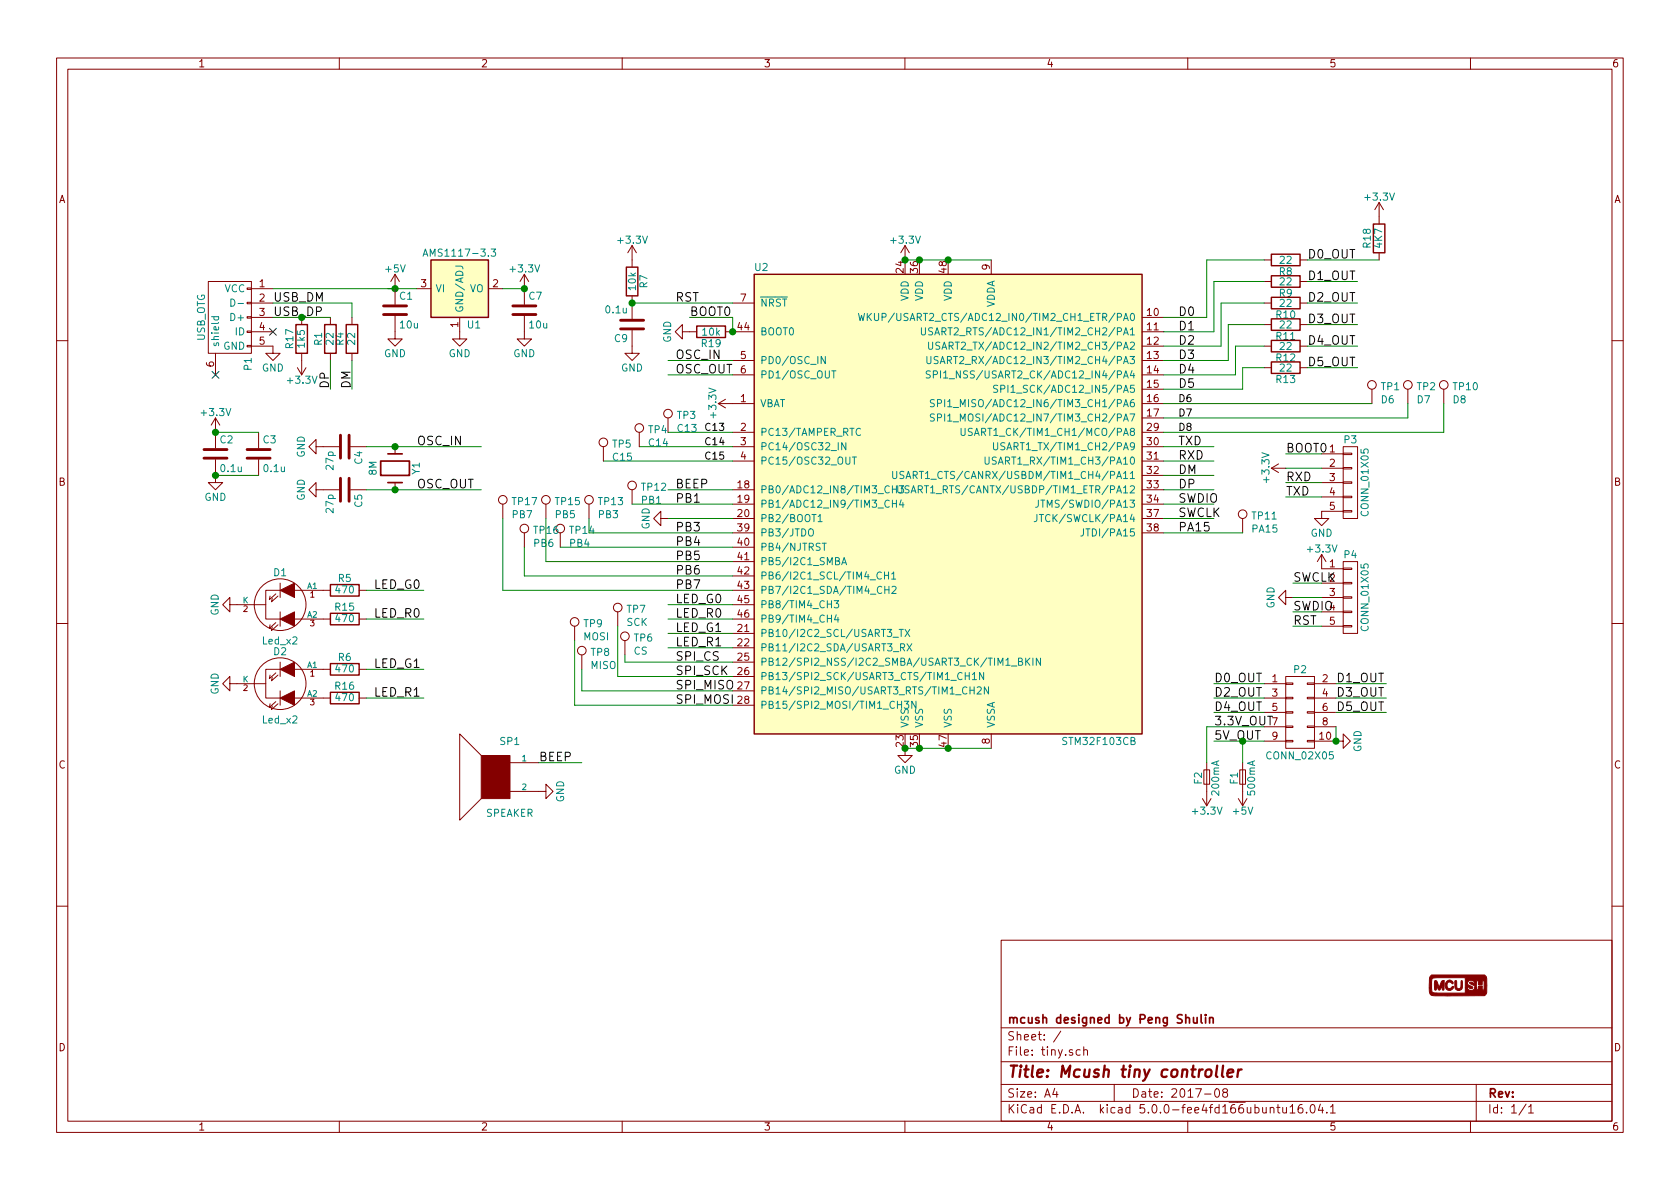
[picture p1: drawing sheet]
<svg xmlns="http://www.w3.org/2000/svg" width="297mm" height="210mm" viewBox="0 0 297 210" stroke-linecap="round" stroke-linejoin="round" font-family="sans-serif">
<g fill="none" stroke="#840000" stroke-width=".18">
<path d="M10 10.3h277v189.9h-277zM12 12.2h273v186.1h-273zM60 10.3v1.9M110 10.3v1.9M160 10.3v1.9M210 10.3v1.9M260 10.3v1.9M243.8 35.8v3.8M243.8 35.8l-.7 1.3M243.8 35.8l.8 1.3M36.8 49.8h7.6v12.7h-7.6zM43.7 50.9h.7v.3h-.7z"/>
<path d="M43.7 53.5h.7v.2h-.7zM43.7 56h.7v.3h-.7zM43.7 58.5h.7v.3h-.7zM44.4 56.1h3.9M44.4 58.7h3.9M44.4 53.6h3.9M44.4 51h3.9M53.3 56.1v1.3M58.4 56.1v1.3M62.2 56.1v1.3M69.8 55.9v4h1.3l-1.3 1.3-1.2-1.3h1.2M69.8 48.5v5.3"/>
<path d="M69.8 48.5l-.7 1.3M69.8 48.5l.8 1.3M73.7 51h2.5M81.3 56.1v3.8h1.2l-1.2 1.3-1.3-1.3h1.3M86.4 51h2.5M92.7 55.9v4h1.3l-1.3 1.3-1.3-1.3h1.3M92.7 48.5l-.8 1.3M92.7 48.5v5.3M92.7 48.5l.8 1.3M111.8 58.4v4.1h1.2l-1.2 1.2-1.3-1.2h1.3M111.8 43.4v3.8M111.8 52.3v4.1"/>
<path d="M111.8 43.4l-.8 1.3M111.8 43.4l.7 1.3M120.6 58.7v-1.3l-1.2 1.3 1.2 1.2v-1.2h2.6M128.3 58.7h5M129.5 53.6h3.8M160 43.4v2.6M160 43.4l-.7 1.3M160 43.4l.8 1.3M175.3 46v2.5M201.9 56.1h3.8M201.9 58.7h3.8M223.5 53.6h1.3"/>
<path d="M223.5 46h1.3M223.5 49.8h1.3M223.5 57.4h1.3M229.9 53.6h1.2M229.9 46h1.2M229.9 49.8h1.2M229.9 57.4h1.2M243.8 44.7v1.3M10 60.2h2M38.1 62.5v3.8M38.1 73.9v5.3M38.1 73.9l-.8 1.3"/>
<path d="M38.1 73.9l.8 1.3M43.7 61.1h.7v.2h-.7zM44.4 61.2h3.9v1.3h1.2l-1.2 1.2-1.3-1.2h1.3M45.7 76.4v2.8M52.6 65l.7 1.3M53.3 62.5v3.8M54.1 65l-.8 1.3M55.9 79v-1.3l-1.3 1.3 1.3 1.3v-1.3h4M58.4 62.5v1.2M62 79h2.8M62.2 62.5v1.2M69.8 79v1.3"/>
<path d="M106.7 79v2.5M113 76.4v2.6M118.1 73.9v2.5M127 71.4h6.3M127 71.4l1.3 .7M128.3 70.6l-1.3 .8M129.5 63.7h3.8M129.5 66.3h3.8M129.5 76.4h3.8M129.5 79h3.8M201.9 71.4h3.8M201.9 61.2h3.8"/>
<path d="M201.9 63.7h3.8M201.9 66.3h3.8M201.9 68.8h3.8M201.9 73.9h3.8M201.9 76.4h3.8M201.9 79h3.8M223.5 61.2h1.3M223.5 65h1.3M229.9 61.2h1.2M229.9 65h1.2M237.5 79h2.5v12.7h-2.5zM242.6 68.8v2.6"/>
<path d="M248.9 68.8v2.6M255.3 68.8v2.6M285 60.2h2M38.1 81.3v4h1.3l-1.3 1.3-1.3-1.3h1.3M45.7 81.3v2.8M55.9 86.6v-1.3l-1.3 1.3 1.3 1.3v-1.3h4M62 86.6h2.8M69.8 85.3v1.3M88.9 89.1v2.6M92.7 94.2v2.6M96.5 89.1v2.6M99.1 94.2v2.6"/>
<path d="M104.1 89.1v2.6M111.8 86.6v2.5M116.8 91.7v-1.3l-1.2 1.3 1.2 1.3v-1.3h1.3M129.5 86.6h3.8M129.5 89.1h3.8M129.5 91.7h3.8M129.5 81.5h3.8M129.5 94.2h3.8M129.5 96.8h3.8M129.5 99.3h3.8M201.9 86.6h3.8M201.9 89.1h3.8"/>
<path d="M201.9 91.7h3.8M201.9 81.5h3.8M201.9 84.1h3.8M201.9 94.2h3.8M219.7 91.7v2.5M224.8 82.8h2.5M224.8 82.8l1.3 .8M226.1 82l-1.3 .8M233.7 98v2.6h3.8M233.7 98l-.8 1.3M233.7 98l.7 1.3M233.7 80.3h3.8"/>
<path d="M233.7 82.8h3.8M233.7 85.3h3.8M233.7 87.9h3.8M237.5 99.3h2.5v12.7h-2.5zM237.5 90.3h1.5v.2h-1.5zM237.5 87.8h1.5v.2h-1.5zM237.5 85.2h1.5v.3h-1.5zM237.5 82.7h1.5v.2h-1.5zM237.5 80.1h1.5v.3h-1.5zM237.5 90.4h-3.8v1.3h1.2l-1.2 1.3-1.3-1.3h1.3M10 110.3h2M40.6 106.9v-1.2l-1.2 1.2 1.2 1.3v-1.3h6.4"/>
<path d="M48.8 110.1l-1.2 1 .2-.6M48.8 105l-1.2 1 .2-.6M48.8 119l-1.2 1 .2-.6M49.1 110.5l-1.1 1 .1-.6M49.1 105.4l-1.1 1 .1-.6M49.1 119.4l-1.1 1 .1-.6M49.5 104.4h-2.5v5.1h2.5M49.5 118.4h-2.5v5h2.5M49.5 103.1v2.6M49.5 108.2v2.5M49.5 117.1v2.5M52.1 104.4h6.3"/>
<path d="M52.1 109.5h6.3M52.1 118.4h6.3M63.5 104.4h1.3M63.5 109.5h1.3M63.5 118.4h1.3M101.6 110.7v2.6M102.9 115.8v2.6M109.2 108.2v2.5M110.5 113.3v2.5M129.5 112h3.8M129.5 114.5h3.8M129.5 117.1h3.8"/>
<path d="M129.5 119.6h3.8M129.5 101.8h3.8M129.5 104.4h3.8M129.5 106.9h3.8M129.5 109.5h3.8M227.3 119.6h5.1v12.7h-5.1zM227.3 105.7v-1.3l-1.2 1.3 1.2 1.2v-1.2h1.3M233.7 103.1h3.8M233.7 105.7h3.8M233.7 108.2h3.8M233.7 110.7h3.8M237.5 110.6h1.5v.3h-1.5z"/>
<path d="M237.5 108.1h1.5v.2h-1.5zM237.5 105.5h1.5v.3h-1.5zM237.5 103h1.5v.2h-1.5zM237.5 100.5h1.5v.2h-1.5zM285 110.3h2M40.6 120.9v-1.3l-1.2 1.3 1.2 1.3v-1.3h6.4M48.8 124.1l-1.2 1 .2-.6M49.1 124.5l-1.1 1 .1-.7M49.5 122.2v2.5M52.1 123.4h6.3M63.5 123.4h1.3M85.1 133.6l-3.8-3.8v15.2l3.8-3.8"/>
<path d="M90.2 139.9h6.3v-1.2l1.3 1.2-1.3 1.3v-1.3M90.2 134.9h5M129.5 122.2h3.8M129.5 124.7h3.8M160 132.3v1.3h1.3l-1.3 1.3-1.3-1.3h1.3M175.3 129.8v2.5M212.9 136.1h1v2.6h-1zM213.4 134.9v7.6M219.2 136.1h1v2.6h-1zM219.7 134.9v7.6M223.5 120.9h3.8M223.5 131.1h3.8"/>
<path d="M223.5 123.4h3.8M223.5 126h3.8M223.5 128.5h3.8M227.3 130.9h1.3v.3h-1.3zM227.3 128.4h1.3v.2h-1.3zM227.3 125.9h1.3v.2h-1.3zM227.3 123.3h1.3v.3h-1.3zM227.3 120.8h1.3v.2h-1.3zM231.1 130.9h1.3v.3h-1.3zM231.1 128.4h1.3v.2h-1.3zM231.1 125.9h1.3v.2h-1.3zM231.1 123.3h1.3v.3h-1.3z"/>
<path d="M231.1 120.8h1.3v.2h-1.3zM232.4 131.1h5.1v-1.3l1.3 1.3-1.3 1.2v-1.2M232.4 120.9h3.8M232.4 123.4h3.8M232.4 126h3.8M232.4 128.5h3.8M212.6 141.2l.8 1.3M214.1 141.2l-.7 1.3M218.9 141.2l.8 1.3M220.5 141.2l-.8 1.3M10 160.2h2M177 166.3h108v32h-108z"/>
<path d="M285 160.2h2M60 198.3v1.9M110 198.3v1.9M160 198.3v1.9M177 194.8h108M177 191.8h108M177 187.8h108M177 181.8h108M186.5 192.5l-.4 1h1M186.8 193v1M187.6 182.3l-1.3 2M191 185.7l-.4-.1-.3 .3v.6l.3 .1 .4-.1"/>
<path d="M191.6 185.7h.1a.37 .37 0 0 1 .6 .1v.8M191.6 185.1v1.5M197 191.8v3M210 198.3v1.9M213 193.5h1.1M215 192.6l.1-.1a.81 .81 0 0 1 .6 .6 .81 .81 0 0 1-.3 .8l-.1 .1a.8 .8 0 0 1-.6-.6 .8 .8 0 0 1 .3-.8zM216.5 193.2l-.3-.3 .1-.2a.48 .48 0 0 1 .6-.1l.1 .2-.1 .3-.6 .1a.48 .48 0 0 0 0 .7l.2 .1 .5-.1v-.4l-.2-.3M224.6 196l.1-.1a.37 .37 0 0 1 .5 .1v.8M225.7 195.8h.6M226 195.3v1.3l.3 .2M226.8 195.8v.8a.39 .39 0 0 0 .7 .1M227.5 195.8v1"/>
<path d="M228.1 195.8l.4-.5v1.5M228.1 196.8h.9M230.2 195.3a.59 .59 0 0 0-.7 .7l.1 .7 .2 .1 .5-.1 .1-.5-.2-.2-.4-.1-.3 .3M231 196.7v.1M231.8 195.5l.4-.2a.94 .94 0 0 1 0 1.5 .79 .79 0 0 1-.4-1.3zM233.5 195.2l-.4 1.1h.9M233.8 195.8v1M234.6 196.7v.1M235.2 195.8l.5-.5v1.5M235.2 196.8h.9M260 198.3v1.9M261 191.8v6.5"/>
<path d="M269.8 195.2l-1.2 2M270.3 195.8l.4-.5v1.5M270.3 196.8h.8"/>
<circle cx="106.7" cy="78.2" r=".76"/>
<circle cx="113" cy="75.7" r=".76"/>
<circle cx="118.1" cy="73.1" r=".76"/>
<circle cx="242.6" cy="68.1" r=".76"/>
<circle cx="248.9" cy="68.1" r=".76"/>
<circle cx="255.3" cy="68.1" r=".76"/>
<circle cx="88.9" cy="88.4" r=".76"/>
<circle cx="92.7" cy="93.5" r=".76"/>
<circle cx="96.5" cy="88.4" r=".76"/>
<circle cx="99.1" cy="93.5" r=".76"/>
<circle cx="104.1" cy="88.4" r=".76"/>
<circle cx="111.8" cy="85.8" r=".76"/>
<circle cx="219.7" cy="90.9" r=".76"/>
<circle cx="49.5" cy="106.9" r="4.6"/>
<circle cx="101.6" cy="110" r=".76"/>
<circle cx="102.9" cy="115.1" r=".76"/>
<circle cx="109.2" cy="107.4" r=".76"/>
<circle cx="110.5" cy="112.5" r=".76"/>
<circle cx="49.5" cy="120.9" r="4.6"/>
</g>
<path d="M215.2 188.4l-.2 1.8 .2 .2M216.3 188.4l-.2 1.8 .2 .2M217 189.8l1-.2v-.4l-.6-.1-.3 .3v.9l.1 .1 .6-.1M218.9 189.1l-.1 1.3M219.5 189.1a.55 .55 0 0 0-.6 .4" fill="none" stroke="#840000" stroke-width=".41"/>
<path d="M67.3 81.5h5.1v2.6h-5.1zM68.6 80.3h2.5M68.6 85.3h2.5M211 179.9l.1 .9 .4 .1 .2-.1M211.7 179.9v1M212.4 179.4v1.3l.2 .2M213.2 179.4v.2M213.2 179.9v1M213.9 179.9v1M213.9 180.1l.2-.2 .4 .1v.9" fill="none" stroke="#840000" stroke-width=".3"/>
<g fill="#ffffc2" stroke="#ffffc2" stroke-width=".18">
<path d="M133.3 48.5h68.6v81.3h-68.6z"/>
<path d="M76.2 46h10.2v10.1h-10.2z"/>
</g>
<g fill="none" stroke="#840000" stroke-width=".25">
<path d="M242.8 39.6h2.1v5.1h-2.1zM52.3 57.4h2.1v5.1h-2.1zM57.4 57.4h2v5.1h-2zM61.2 57.4h2v5.1h-2zM76.2 46h10.2v10.1h-10.2zM110.7 47.2h2.1v5.1h-2.1zM123.2 57.7h5.1v2h-5.1zM133.3 48.5h68.6v81.3h-68.6zM224.8 45h5.1v2h-5.1zM224.8 48.8h5.1v2h-5.1zM224.8 52.6h5.1v2h-5.1zM224.8 56.4h5.1v2h-5.1z"/>
<path d="M224.8 60.2h5.1v2h-5.1zM224.8 64h5.1v2h-5.1zM58.4 103.4h5.1v2h-5.1zM58.4 117.3h5.1v2.1h-5.1zM58.4 108.5h5.1v2h-5.1zM58.4 122.4h5.1v2.1h-5.1z"/>
</g>
<g fill="none" stroke="#008484" stroke-width=".18">
<path d="M37.4 56h1.3M37.9 56l-.1 .4 .2 .2 .6-.1v-.5M40.8 52.9a.64 .64 0 0 1 .7 .6 .64 .64 0 0 1-.7 .6zM42.1 53.7h1M74.8 45.3l.4-1.3 .4 1.3M74.9 45h.6M80.6 47.1h.9a.39 .39 0 0 1 .3 .4M86.8 44h.8l-.4 .5 .4 .1v.5l-.2 .2-.6-.1M151.8 55.4l.3 1.3 .2-.9 .3 .9 .3-1.3M153.3 55.4v1.3M153.5 56l.6 .7M154.1 55.4l-.8 .8"/>
<path d="M154.6 55.4v1.1l.3 .2h.2l.2-.2v-1.1M162.9 58v1l.2 .2h.3l.2-.2v-1M164.9 58h-.5l-.2 .1 .1 .4 .5 .2 .1 .3-.2 .2h-.5M165.3 59.2l.4-1.2 .4 1.2M165.4 58.9h.6M145.9 63v1.3l-.7-1.3v1.3M147.1 65.6h.7M149.6 78.3v1.2l-.8-1.2v1.2M152.1 75.9a.6 .6 0 0 0-.8 .4 .6 .6 0 0 0 .6 .7l.2-.1M163.9 63v1.1l.2 .2h.4l.1-.2v-1.1M164.2 60.5v1l.2 .3h.3l.2-.3v-1M164.5 65.7l-.5-.1-.2 .1v.4l.6 .2 .1 .3-.3 .2h-.4"/>
<path d="M165 66.2h.6l.2-.2-.1-.3-.2-.1h-.5v1.2M165.2 70.7h-.5l-.2 .1 .1 .4 .6 .2v.3l-.2 .2h-.5M165.2 73.3l-.5-.1-.2 .1 .1 .5 .6 .2v.2l-.2 .3-.5-.1M165.8 71.3l.6-.1v-.4l-.2-.1h-.4v1.2M165.8 73.9l.6-.1v-.5l-.2-.1h-.4v1.3M165.9 63.1l-.5-.1-.2 .2v.3l.6 .3 .1 .3-.3 .2h-.4M166.2 60.6l-.5-.1-.2 .1 .1 .5 .5 .2 .1 .2-.3 .3-.4-.1M166.2 64.3l.4-1.3 .5 1.3M166.3 65.6v1.2M166.3 64h.7M166.5 61.8l.5-1.3 .4 1.3M166.6 61.4h.7"/>
<path d="M166.8 65.9l.4-.3v1.2M166.8 66.8h.8M167 70.7v1.2M167 73.2v1.3M167.6 71l.3-.3v1.2M167.6 73.6l.3-.4v1.3M167.6 71.9h.7M167.6 74.5h.7M169.9 75.7v1.1l.3 .2h.3l.1-.2v-1.1M171.9 75.8l-.5-.1-.2 .2v.3l.6 .3 .1 .3-.2 .2h-.5M175.7 78.3v1l.2 .2h.4l.1-.2v-1M176.4 68.2l-.5-.1-.2 .1v.4l.6 .3 .1 .3-.3 .2-.4-.1"/>
<path d="M176.9 68.8l.6-.1 .2-.2-.1-.3-.2-.1h-.5v1.3M177.7 78.4l-.5-.1-.2 .1v.4l.5 .2 .2 .3-.3 .2h-.5M143 93.7l.3-.2a.47 .47 0 0 1 .5 .4l-.1 .7-.2 .2-.4-.1a1 1 0 0 1-.1-1zM144.7 91.3l.3-.3v1.2M144.7 92.2h.7M145.4 96.1h.7M145.7 96.1v1.2M148.8 99.9l.5-1.3 .4 1.3M148.9 99.5h.7M150.7 80.8h.7M151.1 80.8v1.3M157.8 85.9v1.3"/>
<path d="M157.8 88.4v1.3M157.8 86.5h.7M157.8 89h.7M157.8 83.4v1l.3 .2h.2l.2-.2v-1M158.5 85.9v1.3M158.5 88.4v1.3M158.7 85.9v1l.3 .3 .3-.1 .2-.2v-1M159 85.9h.8l-.5 .5 .4 .1v.5l-.2 .2-.5-.2M159.3 88.4l-.2 .9h.7M159.6 88.9v.8M159.8 83.4h-.5l-.1 .1v.4l.6 .2v.3l-.2 .2h-.5M160.2 84.6l.4-1.2 .4 1.2"/>
<path d="M160.3 84.3h.6M160.7 86l-.5-.1-.2 .3 .1 .3 .6 .2v.3l-.2 .2-.5-.1M161.1 87.2l.4-1.3 .5 1.3M161.2 86.8h.6M174.2 80.8v1.1l.2 .2h.3l.2-.2v-1.1M176.1 80.9l-.4-.1-.2 .1v.5l.6 .2v.3l-.2 .2-.5-.1M183.3 91v.9a.39 .39 0 0 1-.4 .3M183.6 88.4v1a.39 .39 0 0 1-.5 .3M183.8 91h.7M184 88.4h.7M191.6 93.5v.9a.39 .39 0 0 1-.5 .4M147.5 106.2h.8l-.4 .5 .3 .1 .1 .5-.3 .2-.5-.1"/>
<path d="M147.9 108.7l-.4 .9h.8M148.2 109.2v.8M155.8 101.3a.6 .6 0 0 0-.8 .4 .6 .6 0 0 0 .6 .7l.2-.1M156.4 101.1v1.3M156.4 101.7h.7M156.4 103.7v1.2M156.4 104.3h.8M157.1 101.1v1.3M157.2 103.7v1.2M157.7 101.5l.3-.4v1.3M157.7 102.4h.7M157.7 103.8l.5-.1 .2 .3-.7 .9h.7"/>
<path d="M157.9 112.7h1M159 111.3h.7M159.2 114.5l.6-.1 .1-.4-.2-.2h-.5v1.3M159.3 111.3v1.3M159.5 114.5l.4 .6M160 111.3l.9 1.3M160.4 113.8l.8 1.3M160.9 111.3l-.9 1.3M161.2 113.8l-.8 1.3M170.7 118.9v1.3M170.7 119.5h.7M171.4 118.9v1.3"/>
<path d="M171.9 119.3l.4-.4v1.3M173.9 118.9v1.3l-.7-1.3v1.3M178.8 117.8h1M180.1 117l.5-.1 .1-.4-.6-.1v1.2h.5l.2-.2v-.2l-.3-.2M181.4 116.4v1.2M181.5 116.9l.6 .7M182.1 116.4l-.7 .7M182.6 116.4v1.2M184 116.4v1.2l-.8-1.2v1.2M158.7 124.6h.7M159.4 124v1.3M159.9 124h.8l-.5 .5 .4 .1 .1 .4-.3 .3-.5-.2"/>
<path d="M162 124v1.3l-.8-1.3v1.3M171.5 121.5v1.2M171.5 122.1h.7M171.9 120.2h.7M172.2 121.5v1.2M172.8 121.6l.5-.1 .2 .3-.8 .9h.8M174.8 121.5v1.2l-.8-1.2v1.2"/>
</g>
<g fill="none" stroke="#840000" stroke-width=".51">
<path d="M67.8 55.6h4.1M67.8 54.1h4.1M90.7 55.6h4M90.7 54.1h4M109.7 56.6h4.1M109.7 58.2h4.1M36.1 79.5h4M43.7 79.5h4.1M60.2 77v4M61.7 77v4M36.1 81h4M43.7 81h4.1"/>
<path d="M60.2 84.6v4M61.7 84.6v4"/>
</g>
<g fill="#840000" stroke="#840000" stroke-width=".18">
<path d="M85.1 133.6h5.1v7.6h-5.1z"/>
<path d="M49.5 109.5l2.6-1.3v2.5z"/>
<path d="M49.5 104.4l2.6-1.3v2.6z"/>
<path d="M49.5 123.4l2.6-1.2v2.5z"/>
<path d="M49.5 118.4l2.6-1.3v2.5z"/>
<path d="M257.3 173.4l.2 .1 .1 1.1 .2 .2a.37 .37 0 0 0 .5-.3l.1-1.1h.1l.1 .4a1.42 1.42 0 0 1-.2 1.1 .73 .73 0 0 1-.9 .1 .73 .73 0 0 1-.3-.8z"/>
<path d="M255.8 173.6a.62 .62 0 0 1 .7-.3 .62 .62 0 0 1 .4 .7h-.1a.48 .48 0 0 0-.5-.4 .48 .48 0 0 0-.4 .5 .6 .6 0 0 0 .3 .7h.2l.4-.3h.2a.76 .76 0 0 1-.9 .7 .76 .76 0 0 1-.6-1z"/>
<path d="M253.7 173.4l.4 .1 .4 1 .4-1 .4-.1v1.6h-.3v-.9l-.5 1-.2-.2-.3-.8v.8l-.2 .2a2.19 2.19 0 0 1-.1-1.7z"/>
<path d="M252.9 172.6l.2-.2h9.4l.3 .5 .1 1.9a1.14 1.14 0 0 1-.4 1.3h-8.8a.85 .85 0 0 1-1-1.1v-.3h.4v.3a.53 .53 0 0 0 .8 .6h5.2v-.9h.3a.71 .71 0 0 0 .7 .5 .71 .71 0 0 0 .7-.6h.2l.2 .5 .2-.7 .7-.1v.6l.2 .2 .1-.4-.1-1.3-.2 .1v.6h-.7v-.6l-.3-.1-.1 1.2h-.2l-.1-.3-.9-.5a.51 .51 0 0 1 .9 .2 .58 .58 0 0 0-.7-.6 .58 .58 0 0 0-.5 .7l.7 .3 .2 .2a.43 .43 0 0 1-.8-.1l-.5 .2v-1.8h-5.4a.55 .55 0 0 0-.5 .2 .55 .55 0 0 0-.1 .6v1h-.4v-1.4z"/>
</g>
<g fill="none" stroke="#008400" stroke-width=".18">
<path d="M48.3 53.6h13.9v2.5M48.3 51h25.4M48.3 56.1h10.1M88.9 51h3.8M111.8 53.6h17.7M121.9 56.1h7.6v2.6M160 46h15.3M223.5 53.6h-7.6v7.6h-10.2M223.5 46h-10.1v10.1h-7.7M223.5 57.4h-6.3v6.3h-11.5M223.5 49.8h-8.9v8.9h-8.9M231.1 53.6h8.9"/>
<path d="M231.1 46h12.7M231.1 49.8h8.9M231.1 57.4h8.9M38.1 76.4h7.6M58.4 63.7v5.1M62.2 63.7v5.1M64.8 79h20.3M113 79h16.5M118.1 63.7h11.4M118.1 66.3h11.4M118.1 76.4h11.4M205.7 79h8.9"/>
<path d="M205.7 71.4h36.9M223.5 61.2h-5.1v5.1h-12.7M223.5 65h-3.8v3.8h-14M231.1 61.2h8.9M231.1 65h8.9M248.9 71.4v2.5h-43.2M255.3 71.4v5h-49.6M38.1 84.1h7.6M64.8 86.6h20.3M88.9 91.7v12.7h40.6M92.7 96.8v5h36.8M96.5 91.7v7.6h33"/>
<path d="M99.1 96.8h30.4M104.1 91.7v2.5h25.4M106.7 81.5h22.8M111.8 89.1h17.7M118.1 86.6h11.4M118.1 91.7h11.4M205.7 86.6h8.9M205.7 89.1h8.9M205.7 91.7h8.9M205.7 84.1h8.9M205.7 81.5h8.9M205.7 94.2h14"/>
<path d="M227.3 82.8h6.4M227.3 80.3h6.4M227.3 85.3h6.4M227.3 87.9h6.4M64.8 109.5h10.1M64.8 118.4h10.1M64.8 104.4h10.1M101.6 113.3v11.4h27.9M102.9 118.4v3.8h26.6M109.2 110.7v8.9h20.3M110.5 115.8v1.3h19M118.1 109.5h11.4"/>
<path d="M118.1 112h11.4M118.1 114.5h11.4M118.1 106.9h11.4M228.6 103.1h5.1M228.6 108.2h5.1M228.6 110.7h5.1M228.6 105.7h5.1M64.8 123.4h10.1M95.2 134.9h7.7M160 132.3h15.3M214.6 120.9h8.9M214.6 123.4h8.9"/>
<path d="M214.6 126h8.9M214.6 131.1h8.9M219.7 131.1v3.8M223.5 128.5h-10.1v6.4M236.2 120.9h8.9M236.2 123.4h8.9M236.2 126h8.9M236.2 128.5v2.6"/>
</g>
<g fill="#008400" stroke="#008400" stroke-width=".25">
<circle cx="92.7" cy="51" r=".51"/>
<circle cx="69.9" cy="51" r=".51"/>
<circle cx="69.9" cy="79" r=".51"/>
<circle cx="69.9" cy="86.6" r=".51"/>
<circle cx="160" cy="132.3" r=".51"/>
<circle cx="162.6" cy="132.3" r=".51"/>
<circle cx="167.6" cy="132.3" r=".51"/>
<circle cx="160" cy="46" r=".51"/>
<circle cx="162.6" cy="46" r=".51"/>
<circle cx="167.6" cy="46" r=".51"/>
<circle cx="236.2" cy="131.1" r=".51"/>
<circle cx="38.1" cy="76.4" r=".51"/>
<circle cx="38.1" cy="84.1" r=".51"/>
<circle cx="111.8" cy="53.6" r=".51"/>
<circle cx="129.5" cy="58.7" r=".51"/>
</g>
<path d="M47.7 58.1l1.2 1.2M48.9 58.1l-1.2 1.2M37.5 65.7l1.2 1.2M38.7 65.7l-1.2 1.2" fill="none" stroke="#000084" stroke-width=".18"/>
<text font-size="2.8" fill="#840000" x="178" y="190.5">Title: Mcush tiny controller</text>
<g font-size="2.1">
<text x="231.1" y="45.7">D0_OUT</text>
<text x="48.3" y="53.3">USB_DM</text>
<text x="119.4" y="53.3">RST</text>
<text x="231.1" y="49.5">D1_OUT</text>
<text x="231.1" y="53.3">D2_OUT</text>
<text x="121.9" y="55.9">BOOT0</text>
<text x="208.3" y="55.9">D0</text>
<text x="208.3" y="58.4">D1</text>
<text x="231.1" y="57.1">D3_OUT</text>
<text x="119.4" y="63.5">OSC_IN</text>
<text x="208.3" y="61">D2</text>
<text x="208.3" y="63.5">D3</text>
<text x="231.1" y="61">D4_OUT</text>
<text x="231.1" y="64.8">D5_OUT</text>
<text x="58.2" y="68.8" transform="rotate(-90 58.2 68.8)">DP</text>
<text x="62" y="68.8" transform="rotate(-90 62 68.8)">DM</text>
<text x="119.4" y="66">OSC_OUT</text>
<text x="208.3" y="66">D4</text>
<text x="208.3" y="68.6">D5</text>
<text x="73.7" y="78.7">OSC_IN</text>
<text x="208.3" y="83.8">DM</text>
<text x="208.3" y="78.7">TXD</text>
<text x="208.3" y="81.3">RXD</text>
<text x="227.3" y="80">BOOT0</text>
<text x="73.7" y="86.4">OSC_OUT</text>
<text x="119.4" y="86.4">BEEP</text>
<text x="119.4" y="88.9">PB1</text>
<text x="208.3" y="88.9">SWDIO</text>
<text x="208.3" y="86.4">DP</text>
<text x="227.3" y="85.1">RXD</text>
<text x="227.3" y="87.6">TXD</text>
<text x="119.4" y="94">PB3</text>
<text x="208.3" y="91.4">SWCLK</text>
<text x="208.3" y="94">PA15</text>
<text x="119.4" y="96.5">PB4</text>
<text x="119.4" y="99.1">PB5</text>
<text x="119.4" y="101.6">PB6</text>
<text x="66" y="104.1">LED_G0</text>
<text x="119.4" y="106.7">LED_G0</text>
<text x="119.4" y="104.1">PB7</text>
<text x="228.6" y="102.9">SWCLK</text>
<text x="228.6" y="107.9">SWDIO</text>
<text x="66" y="109.2">LED_R0</text>
<text x="119.4" y="111.8">LED_G1</text>
<text x="119.4" y="109.2">LED_R0</text>
<text x="228.6" y="110.5">RST</text>
<text x="66" y="118.1">LED_G1</text>
<text x="119.4" y="116.8">SPI_CS</text>
<text x="119.4" y="119.4">SPI_SCK</text>
<text x="119.4" y="114.3">LED_R1</text>
<text x="66" y="123.2">LED_R1</text>
<text x="119.4" y="121.9">SPI_MISO</text>
<text x="119.4" y="124.5">SPI_MOSI</text>
<text x="214.6" y="120.6">D0_OUT</text>
<text x="214.6" y="123.2">D2_OUT</text>
<text x="214.6" y="125.7">D4_OUT</text>
<text x="236.2" y="120.6">D1_OUT</text>
<text x="236.2" y="123.2">D3_OUT</text>
<text x="236.2" y="125.7">D5_OUT</text>
<text x="214.6" y="128.3">3.3V_OUT</text>
<text x="95.2" y="134.6">BEEP</text>
</g>
<g font-size="2.1" fill="#008400">
<text x="48.3" y="55.9">USB_DP</text>
<text x="214.6" y="130.8">5V_OUT</text>
</g>
<g font-size="2.1" fill="#840000">
<text x="178" y="184">Sheet: /</text>
<text x="178" y="181">mcush designed by Peng Shulin</text>
<text x="178" y="186.7">File: tiny.sch</text>
<text x="178" y="196.9">KiCad E.D.A. kicad 5.0.0-fee4fd166ubuntu16.04.1</text>
<text x="178" y="194.1">Size: A4</text>
<text x="200" y="194.1">Date: 2017-08</text>
<text x="263" y="194.1">Rev:</text>
<text x="263" y="196.9">Id: 1/1</text>
</g>
<g font-size="1.8" fill="#840000">
<text x="35" y="11.9">1</text>
<text x="85" y="11.9">2</text>
<text x="135" y="11.9">3</text>
<text x="185" y="11.9">4</text>
<text x="235" y="11.9">5</text>
<text x="285" y="11.9">6</text>
<text x="10.4" y="35.9">A</text>
<text x="285.4" y="35.9">A</text>
<text x="175" y="47.7" transform="rotate(-90 175 47.7)">9</text>
<text x="45.9" y="50.8">1</text>
<text x="45.9" y="53.3">2</text>
<text x="74.4" y="50.8">3</text>
<text x="87.1" y="50.8">2</text>
<text x="131" y="53.3">7</text>
<text x="159.8" y="48.2" transform="rotate(-90 159.8 48.2)">24</text>
<text x="162.3" y="48.2" transform="rotate(-90 162.3 48.2)">36</text>
<text x="167.4" y="48.2" transform="rotate(-90 167.4 48.2)">48</text>
<text x="45.9" y="55.9">3</text>
<text x="45.9" y="58.4">4</text>
<text x="81" y="57.9" transform="rotate(-90 81 57.9)">1</text>
<text x="130.5" y="58.4">44</text>
<text x="202.9" y="55.9">10</text>
<text x="202.9" y="58.4">11</text>
<text x="37.8" y="64.9" transform="rotate(-90 37.8 64.9)">6</text>
<text x="45.9" y="61">5</text>
<text x="131" y="63.5">5</text>
<text x="202.9" y="61">12</text>
<text x="202.9" y="63.5">13</text>
<text x="131" y="71.1">1</text>
<text x="131" y="66">6</text>
<text x="202.9" y="66">14</text>
<text x="202.9" y="68.6">15</text>
<text x="202.9" y="71.1">16</text>
<text x="131" y="76.2">2</text>
<text x="202.9" y="73.7">17</text>
<text x="202.9" y="76.2">29</text>
<text x="131" y="78.7">3</text>
<text x="131" y="81.3">4</text>
<text x="202.9" y="78.7">30</text>
<text x="202.9" y="81.3">31</text>
<text x="202.9" y="83.8">32</text>
<text x="235.1" y="80">1</text>
<text x="235.1" y="82.5">2</text>
<text x="10.4" y="85.9">B</text>
<text x="130.5" y="86.4">18</text>
<text x="130.5" y="88.9">19</text>
<text x="202.9" y="86.4">33</text>
<text x="202.9" y="88.9">34</text>
<text x="235.1" y="85.1">3</text>
<text x="235.1" y="87.6">4</text>
<text x="285.4" y="85.9">B</text>
<text x="130.5" y="91.4">20</text>
<text x="130.5" y="94">39</text>
<text x="202.9" y="91.4">37</text>
<text x="202.9" y="94">38</text>
<text x="235.1" y="90.2">5</text>
<text x="130.5" y="96.5">40</text>
<text x="130.5" y="99.1">41</text>
<text x="130.5" y="101.6">42</text>
<text x="235.1" y="100.3">1</text>
<text x="130.5" y="104.1">43</text>
<text x="130.5" y="106.7">45</text>
<text x="235.1" y="105.4">3</text>
<text x="235.1" y="107.9">4</text>
<text x="130.5" y="111.8">21</text>
<text x="130.5" y="109.2">46</text>
<text x="235.1" y="110.5">5</text>
<text x="130.5" y="114.3">22</text>
<text x="130.5" y="116.8">25</text>
<text x="130.5" y="119.4">26</text>
<text x="130.5" y="121.9">27</text>
<text x="130.5" y="124.5">28</text>
<text x="224.9" y="120.6">1</text>
<text x="224.9" y="123.2">3</text>
<text x="224.9" y="125.7">5</text>
<text x="233.8" y="120.6">2</text>
<text x="233.8" y="123.2">4</text>
<text x="233.8" y="125.7">6</text>
<text x="175" y="131.5" transform="rotate(-90 175 131.5)">8</text>
<text x="224.9" y="130.8">9</text>
<text x="233.3" y="130.8">10</text>
<text x="233.8" y="128.3">8</text>
<text x="10.4" y="135.9">C</text>
<text x="159.8" y="132" transform="rotate(-90 159.8 132)">23</text>
<text x="162.3" y="132" transform="rotate(-90 162.3 132)">35</text>
<text x="167.4" y="132" transform="rotate(-90 167.4 132)">47</text>
<text x="285.4" y="135.9">C</text>
<text x="10.4" y="185.9">D</text>
<text x="285.4" y="185.9">D</text>
<text x="35" y="199.9">1</text>
<text x="85" y="199.9">2</text>
<text x="135" y="199.9">3</text>
<text x="185" y="199.9">4</text>
<text x="235" y="199.9">5</text>
<text x="285" y="199.9">6</text>
</g>
<g font-size="1.8" fill="#008484">
<text x="241.5" y="35.5">+3.3V</text>
<text x="75.8" y="45.4">AMS1117-3.3</text>
<text x="109.4" y="43.1">+3.3V</text>
<text x="133.5" y="47.9">U2</text>
<text x="157.7" y="43.1">+3.3V</text>
<text x="226.4" y="46.7">22</text>
<text x="242.4" y="43.8" transform="rotate(-90 242.4 43.8)">R18</text>
<text x="244.4" y="43.8" transform="rotate(-90 244.4 43.8)">4K7</text>
<text x="39.7" y="51.7">VCC</text>
<text x="68.2" y="48.2">+5V</text>
<text x="70.7" y="53">C1</text>
<text x="77" y="51.7">VI</text>
<text x="83" y="51.7">VO</text>
<text x="90.4" y="48.2">+3.3V</text>
<text x="93.5" y="53">C7</text>
<text x="112.4" y="51.3" transform="rotate(-90 112.4 51.3)">10k</text>
<text x="114.5" y="50.9" transform="rotate(-90 114.5 50.9)">R7</text>
<text x="160.7" y="53.3" transform="rotate(-90 160.7 53.3)">VDD</text>
<text x="163.2" y="53.3" transform="rotate(-90 163.2 53.3)">VDD</text>
<text x="168.3" y="53.3" transform="rotate(-90 168.3 53.3)">VDD</text>
<text x="226.2" y="48.7">R8</text>
<text x="226.2" y="52.5">R9</text>
<text x="226.4" y="50.5">22</text>
<text x="41.1" y="56.8">D+</text>
<text x="41.7" y="59.3">ID</text>
<text x="70.8" y="58.1">10u</text>
<text x="81.9" y="55.4" transform="rotate(-90 81.9 55.4)">GND/ADJ</text>
<text x="82.7" y="58.1">U1</text>
<text x="93.7" y="58.1">10u</text>
<text x="107.2" y="55.4">0.1u</text>
<text x="124.3" y="59.4">10k</text>
<text x="134.4" y="59.3">BOOT0</text>
<text x="134.4" y="54.2">NRST</text>
<text x="155.9" y="56.8">WKUP/USART2_CTS/ADC12_IN0/TIM2_CH1_ETR/PA0</text>
<text x="166.3" y="59.3">USART2_RTS/ADC12_IN1/TIM2_CH2/PA1</text>
<text x="175.9" y="54.5" transform="rotate(-90 175.9 54.5)">VDDA</text>
<text x="225.7" y="56.3">R10</text>
<text x="226.4" y="54.3">22</text>
<text x="226.4" y="58.1">22</text>
<text x="36.2" y="60.4" transform="rotate(-90 36.2 60.4)">USB_OTG</text>
<text x="38.7" y="61.5" transform="rotate(-90 38.7 61.5)">shield</text>
<text x="39.5" y="61.8">GND</text>
<text x="44.5" y="65.5" transform="rotate(-90 44.5 65.5)">P1</text>
<text x="46.3" y="65.7">GND</text>
<text x="51.9" y="61.6" transform="rotate(-90 51.9 61.6)">R17</text>
<text x="53.9" y="61.4" transform="rotate(-90 53.9 61.4)">1k5</text>
<text x="56.9" y="61.1" transform="rotate(-90 56.9 61.1)">R1</text>
<text x="59" y="60.9" transform="rotate(-90 59 60.9)">22</text>
<text x="60.8" y="61.1" transform="rotate(-90 60.8 61.1)">R4</text>
<text x="62.8" y="60.9" transform="rotate(-90 62.8 60.9)">22</text>
<text x="67.9" y="63.2">GND</text>
<text x="79.3" y="63.2">GND</text>
<text x="90.8" y="63.2">GND</text>
<text x="108.7" y="60.5">C9</text>
<text x="109.8" y="65.7">GND</text>
<text x="118.7" y="60.6" transform="rotate(-90 118.7 60.6)">GND</text>
<text x="124.1" y="61.4">R19</text>
<text x="134.4" y="64.4">PD0/OSC_IN</text>
<text x="167.4" y="64.4">USART2_RX/ADC12_IN3/TIM2_CH4/PA3</text>
<text x="167.6" y="61.8">USART2_TX/ADC12_IN2/TIM2_CH3/PA2</text>
<text x="225.7" y="60.1">R11</text>
<text x="225.7" y="63.9">R12</text>
<text x="226.4" y="61.9">22</text>
<text x="226.4" y="65.7">22</text>
<text x="51" y="67.9">+3.3V</text>
<text x="134.4" y="66.9">PD1/OSC_OUT</text>
<text x="167.4" y="66.9">SPI1_NSS/USART2_CK/ADC12_IN4/PA4</text>
<text x="178.4" y="69.5">SPI1_SCK/ADC12_IN5/PA5</text>
<text x="225.7" y="67.7">R13</text>
<text x="244.2" y="69">TP1</text>
<text x="244.2" y="71.3">D6</text>
<text x="250.6" y="69">TP2</text>
<text x="250.6" y="71.3">D7</text>
<text x="256.9" y="71.3">D8</text>
<text x="257" y="69">TP10</text>
<text x="35.8" y="73.6">+3.3V</text>
<text x="114.7" y="76.6">TP4</text>
<text x="119.8" y="74.1">TP3</text>
<text x="119.9" y="76.4">C13</text>
<text x="126.7" y="73.7" transform="rotate(-90 126.7 73.7)">+3.3V</text>
<text x="134.4" y="72">VBAT</text>
<text x="134.4" y="77.1">PC13/TAMPER_RTC</text>
<text x="168.6" y="72">SPI1_MISO/ADC12_IN6/TIM3_CH1/PA6</text>
<text x="168.6" y="74.5">SPI1_MOSI/ADC12_IN7/TIM3_CH2/PA7</text>
<text x="172.7" y="77.1">USART1_CK/TIM1_CH1/MCO/PA8</text>
<text x="38.9" y="78.4">C2</text>
<text x="39.1" y="83.5">0.1u</text>
<text x="46.6" y="78.4">C3</text>
<text x="46.8" y="83.5">0.1u</text>
<text x="53.9" y="80.9" transform="rotate(-90 53.9 80.9)">GND</text>
<text x="59" y="83" transform="rotate(-90 59 83)">27p</text>
<text x="64.1" y="82.1" transform="rotate(-90 64.1 82.1)">C4</text>
<text x="74.2" y="83.9" transform="rotate(-90 74.2 83.9)">Y1</text>
<text x="108.3" y="79.2">TP5</text>
<text x="108.4" y="81.5">C15</text>
<text x="114.8" y="78.9">C14</text>
<text x="134.4" y="79.6">PC14/OSC32_IN</text>
<text x="134.4" y="82.2">PC15/OSC32_OUT</text>
<text x="176.4" y="82.2">USART1_RX/TIM1_CH3/PA10</text>
<text x="177.6" y="79.6">USART1_TX/TIM1_CH2/PA9</text>
<text x="237.7" y="78.4">P3</text>
<text x="36.1" y="88.6">GND</text>
<text x="53.9" y="88.6" transform="rotate(-90 53.9 88.6)">GND</text>
<text x="64.1" y="89.7" transform="rotate(-90 64.1 89.7)">C5</text>
<text x="66.6" y="84" transform="rotate(-90 66.6 84)">8M</text>
<text x="90.7" y="89.3">TP17</text>
<text x="98.3" y="89.3">TP15</text>
<text x="105.9" y="89.3">TP13</text>
<text x="113.5" y="89.1">PB1</text>
<text x="113.5" y="86.8">TP12</text>
<text x="134.4" y="87.2">PB0/ADC12_IN8/TIM3_CH3</text>
<text x="134.4" y="89.8">PB1/ADC12_IN9/TIM3_CH4</text>
<text x="161.6" y="84.7">USART1_CTS/CANRX/USBDM/TIM1_CH4/PA11</text>
<text x="162.1" y="87.2">USART1_RTS/CANTX/USBDP/TIM1_ETR/PA12</text>
<text x="184.8" y="89.8">JTMS/SWDIO/PA13</text>
<text x="224.5" y="85.1" transform="rotate(-90 224.5 85.1)">+3.3V</text>
<text x="59" y="90.6" transform="rotate(-90 59 90.6)">27p</text>
<text x="90.6" y="91.6">PB7</text>
<text x="94.5" y="94.4">TP16</text>
<text x="98.2" y="91.6">PB5</text>
<text x="100.8" y="94.4">TP14</text>
<text x="105.9" y="91.6">PB3</text>
<text x="114.9" y="93.6" transform="rotate(-90 114.9 93.6)">GND</text>
<text x="134.4" y="92.3">PB2/BOOT1</text>
<text x="134.4" y="94.9">PB3/JTDO</text>
<text x="184.4" y="92.3">JTCK/SWCLK/PA14</text>
<text x="192.2" y="94.9">JTDI/PA15</text>
<text x="221.4" y="94.2">PA15</text>
<text x="221.5" y="91.9">TP11</text>
<text x="231.7" y="94.9">GND</text>
<text x="242" y="91" transform="rotate(-90 242 91)">CONN_01X05</text>
<text x="48.4" y="101.9">D1</text>
<text x="94.4" y="96.7">PB6</text>
<text x="100.8" y="96.7">PB4</text>
<text x="134.4" y="97.4">PB4/NJTRST</text>
<text x="134.4" y="99.9">PB5/I2C1_SMBA</text>
<text x="231.3" y="97.7">+3.3V</text>
<text x="237.7" y="98.7">P4</text>
<text x="59.3" y="108">R15</text>
<text x="59.5" y="104.9">470</text>
<text x="59.8" y="102.9">R5</text>
<text x="134.4" y="102.5">PB6/I2C1_SCL/TIM4_CH1</text>
<text x="134.4" y="105">PB7/I2C1_SDA/TIM4_CH2</text>
<text x="134.4" y="107.6">PB8/TIM4_CH3</text>
<text x="225.3" y="107.6" transform="rotate(-90 225.3 107.6)">GND</text>
<text x="38.7" y="108.9" transform="rotate(-90 38.7 108.9)">GND</text>
<text x="46.5" y="114">Led_x2</text>
<text x="59.5" y="110">470</text>
<text x="103.2" y="113.2">MOSI</text>
<text x="103.3" y="110.9">TP9</text>
<text x="110.8" y="110.7">SCK</text>
<text x="110.9" y="108.4">TP7</text>
<text x="112.1" y="113.5">TP6</text>
<text x="134.4" y="112.6">PB10/I2C2_SCL/USART3_TX</text>
<text x="134.4" y="110.1">PB9/TIM4_CH4</text>
<text x="242" y="111.3" transform="rotate(-90 242 111.3)">CONN_01X05</text>
<text x="48.4" y="115.9">D2</text>
<text x="59.5" y="118.9">470</text>
<text x="59.8" y="116.9">R6</text>
<text x="104.4" y="118.3">MISO</text>
<text x="104.5" y="116">TP8</text>
<text x="112.1" y="115.8">CS</text>
<text x="134.4" y="115.2">PB11/I2C2_SDA/USART3_RX</text>
<text x="134.4" y="117.7">PB12/SPI2_NSS/I2C2_SMBA/USART3_CK/TIM1_BKIN</text>
<text x="228.8" y="119">P2</text>
<text x="38.7" y="122.9" transform="rotate(-90 38.7 122.9)">GND</text>
<text x="59.3" y="122">R16</text>
<text x="59.5" y="124">470</text>
<text x="134.4" y="120.3">PB13/SPI2_SCK/USART3_CTS/TIM1_CH1N</text>
<text x="134.4" y="122.8">PB14/SPI2_MISO/USART3_RTS/TIM1_CH2N</text>
<text x="134.4" y="125.3">PB15/SPI2_MOSI/TIM1_CH3N</text>
<text x="46.5" y="127.9">Led_x2</text>
<text x="88.5" y="131.7">SP1</text>
<text x="160.7" y="128.8" transform="rotate(-90 160.7 128.8)">VSS</text>
<text x="163.2" y="128.8" transform="rotate(-90 163.2 128.8)">VSS</text>
<text x="168.3" y="128.8" transform="rotate(-90 168.3 128.8)">VSS</text>
<text x="175.9" y="128.8" transform="rotate(-90 175.9 128.8)">VSSA</text>
<text x="188.2" y="131.7">STM32F103CB</text>
<text x="158.1" y="136.8">GND</text>
<text x="224.2" y="134.3">CONN_02X05</text>
<text x="240.7" y="133" transform="rotate(-90 240.7 133)">GND</text>
<text x="99.7" y="141.9" transform="rotate(-90 99.7 141.9)">GND</text>
<text x="212.5" y="138.6" transform="rotate(-90 212.5 138.6)">F2</text>
<text x="215.6" y="140.5" transform="rotate(-90 215.6 140.5)">200mA</text>
<text x="218.9" y="138.6" transform="rotate(-90 218.9 138.6)">F1</text>
<text x="221.9" y="140.5" transform="rotate(-90 221.9 140.5)">500mA</text>
<text x="85.9" y="144.4">SPEAKER</text>
<text x="211" y="144.1">+3.3V</text>
<text x="218.1" y="144.1">+5V</text>
</g>
<g font-size="1.8">
<text x="208.3" y="71.1">D6</text>
<text x="124.5" y="76.2">C13</text>
<text x="208.3" y="73.7">D7</text>
<text x="208.3" y="76.2">D8</text>
<text x="124.5" y="78.7">C14</text>
<text x="124.5" y="81.3">C15</text>
<text x="235.1" y="102.9">2</text>
<text x="224.9" y="128.3">7</text>
</g>
<g font-size="1.4" fill="#008484">
<text x="42.9" y="106.7">K</text>
<text x="54.4" y="104.1">A1</text>
<text x="54.4" y="109.2">A2</text>
<text x="54.4" y="118.1">A1</text>
<text x="42.9" y="120.6">K</text>
<text x="54.4" y="123.2">A2</text>
<text x="92.3" y="134.6">1</text>
<text x="92.3" y="139.7">2</text>
</g>
<g font-size="1.4" fill="#840000">
<text x="54.9" y="105.7">1</text>
<text x="43.1" y="108.2">2</text>
<text x="54.9" y="110.7">3</text>
<text x="54.9" y="119.6">1</text>
<text x="43.1" y="122.2">2</text>
<text x="54.9" y="124.7">3</text>
</g>
</svg>
